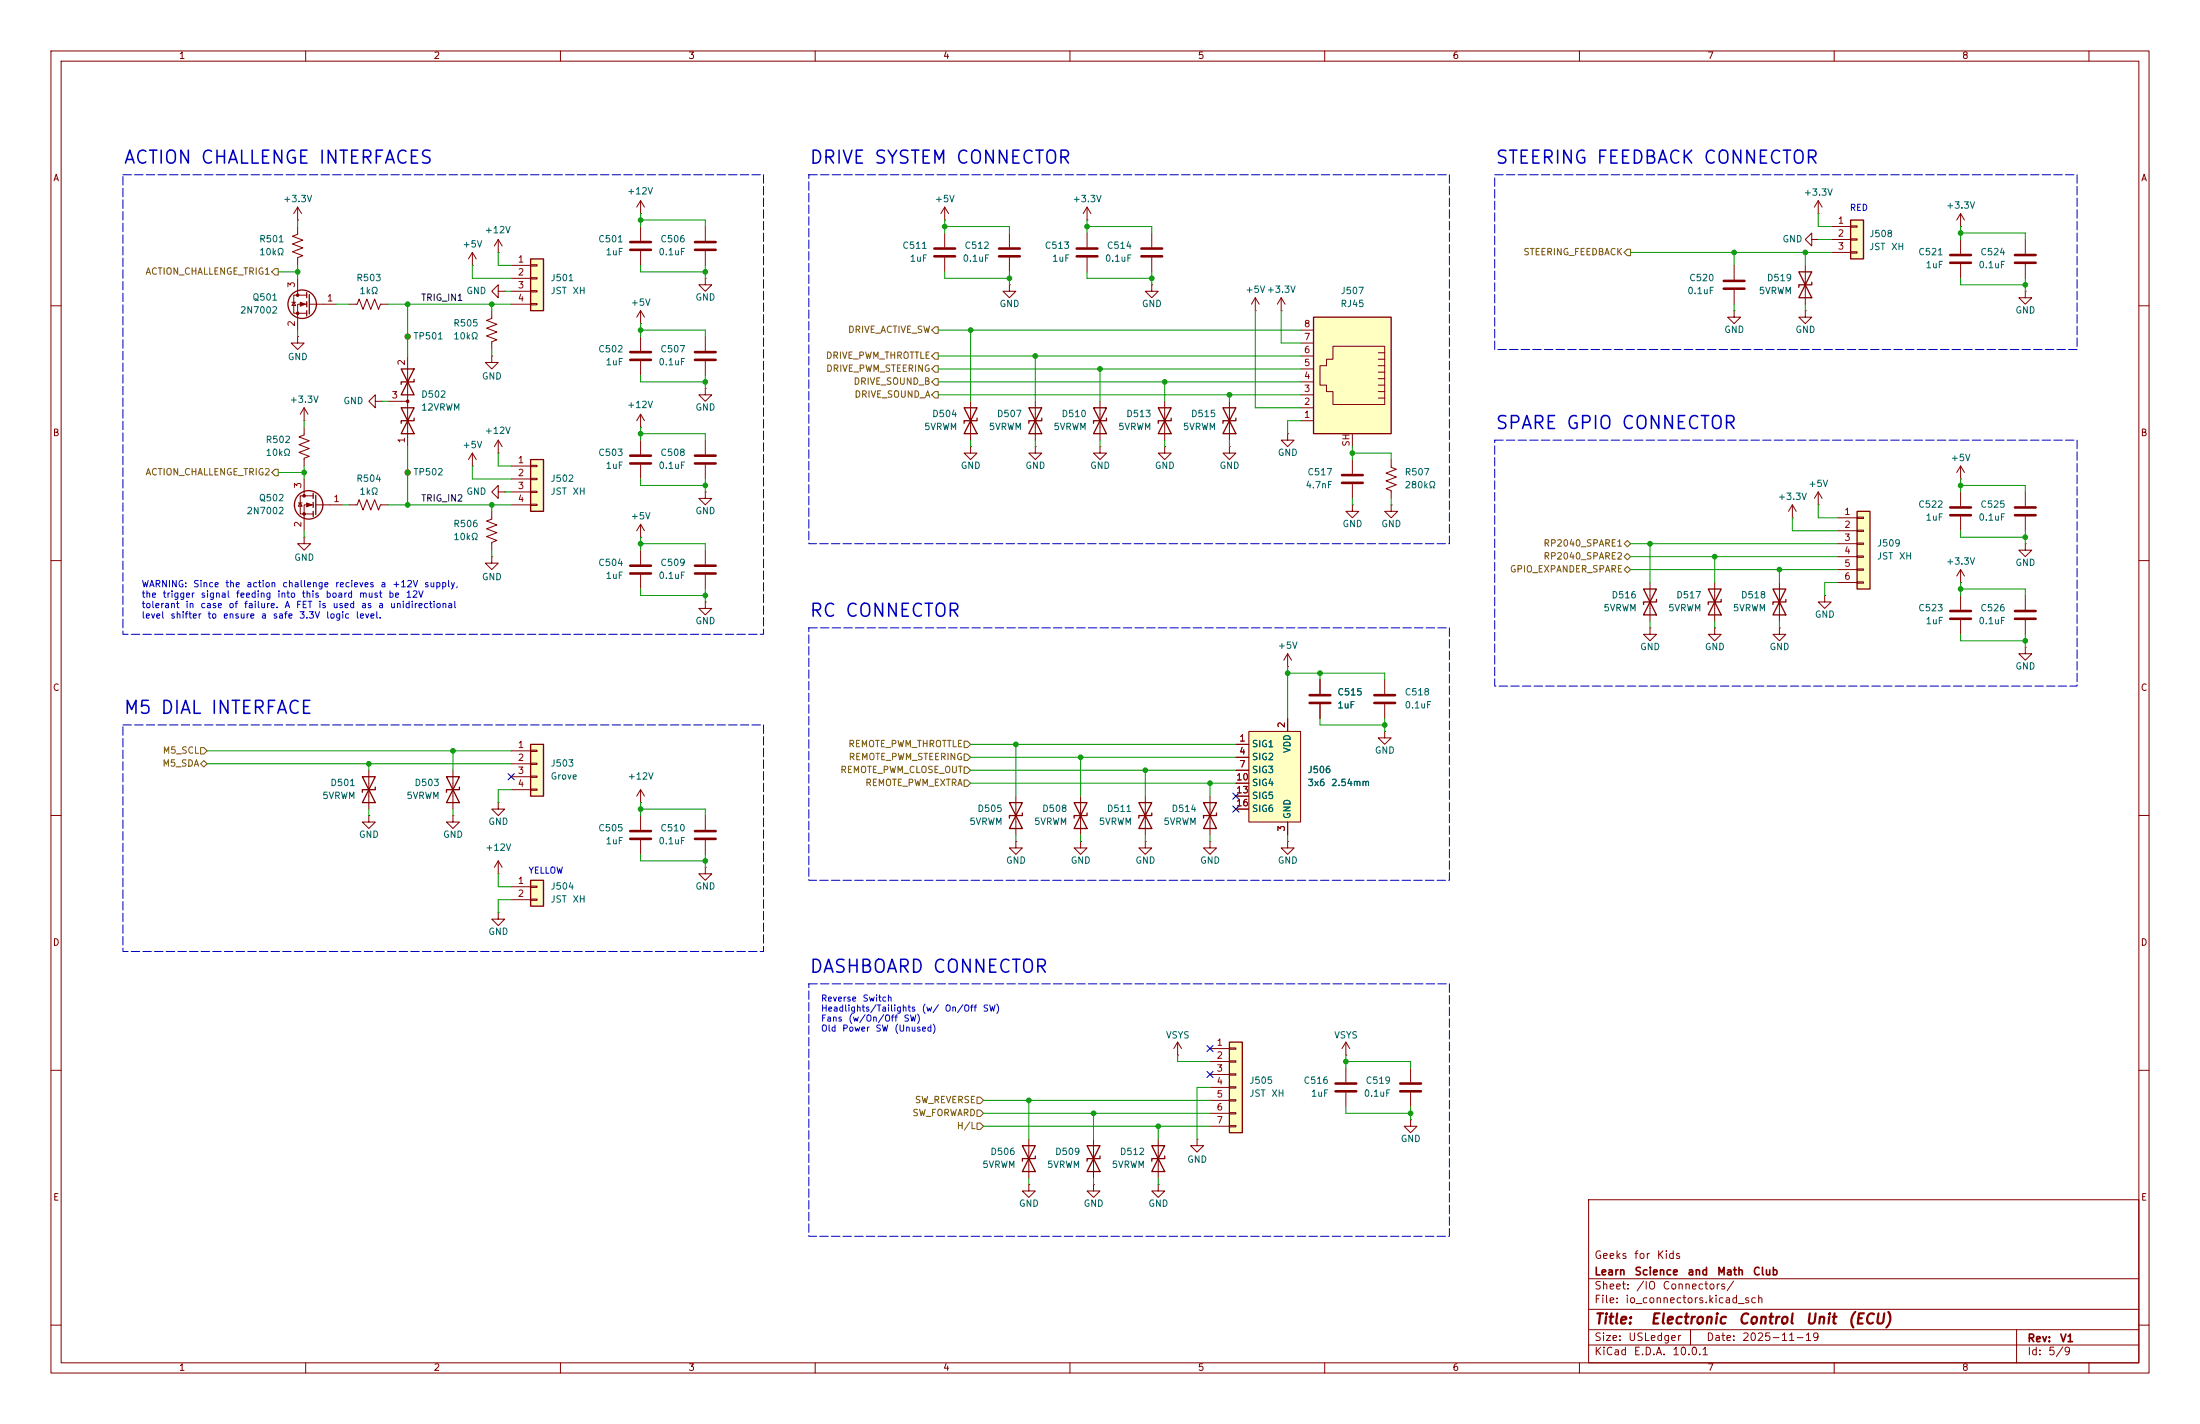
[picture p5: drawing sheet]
<svg xmlns="http://www.w3.org/2000/svg" width="432mm" height="279mm" viewBox="0 0 432 279" stroke-linecap="round" stroke-linejoin="round" font-family="sans-serif">
<g fill="none" stroke="#840000" stroke-width=".2">
<path d="M10 10h411.8v259.4h-411.8zM12 12h407.8v255.4h-407.8zM60 10v2M110 10v2M160 10v2M210 10v2M260 10v2M310 10v2M360 10v2M410 10v2M58.4 43.2h.1M58.4 44.5v1.5l-1 .4 2 .7-2 .8 2 .7-2 .8 2 .8-1 .3v1.6"/>
<path d="M58.4 40.6l-.7 1.3M58.4 40.6l.8 1.3M58.4 40.6v2.6M10 60h2M125.7 63.5h.1M125.7 61l.8 1.2M125.7 61l-.7 1.2M125.7 61v2.5M419.8 60h2M92.7 91.4h.1M92.7 88.9l.8 1.3M92.7 88.9l-.8 1.3"/>
<path d="M92.7 88.9v2.5M97.8 88.9h.1M97.8 96.5v1.3l-1.3-1.3 1.3-1.2v1.2h1.3M97.8 86.4l.8 1.2M97.8 86.4l-.8 1.2M97.8 86.4v2.5M99.1 96.5h.1M273 90.2v1.5l1.1 .4-2.1 .7 2.1 .8-2.1 .8 2.1 .7-2.1 .8 1 .4v1.5M10 110h2M96.5 109.2v1.3h1.3l-1.3 1.3-1.3-1.3h1.3M96.5 109.2h.1M419.8 110h2"/>
<path d="M10 160h2M419.8 160h2M10 210h2M419.8 210h2M311.8 235.4h108v32h-108zM10 260h2M311.8 256.9h108M311.8 250.9h108M419.8 260h2M60 267.4v2M110 267.4v2M160 267.4v2"/>
<path d="M210 267.4v2M260 267.4v2M310 267.4v2M311.8 263.9h108M311.8 260.9h108M331.8 260.9v3M360 267.4v2M395.8 260.9v6.5M410 267.4v2"/>
</g>
<path d="M104.1 90.2h2.6v10.1h-2.6z" fill="#ffffc2"/>
<g fill="none" stroke="#840000" stroke-width=".25">
<path d="M60.2 57.4v1M60.2 59.2v1M60.7 57.8v3.8M60.2 61v1M78.7 72.4h2.6l-2.6 5.1h2.6zM81.3 74.4v.5h-2.6v.5M61.5 96.8v1M61.5 98.6v1M62 97.2v3.8M78.7 80h2.6l-2.6 5.1h2.6zM81.3 82v.6h-2.6v.5M104.1 90.2h2.6v10.1h-2.6z"/>
<path d="M240 80l2.6 5.1h-2.6l2.6-5.1zM242.6 82v.6h-2.6v.5M61.5 100.3v1"/>
<circle cx="59.3" cy="59.7" r="2.79"/>
<circle cx="60.6" cy="99.1" r="2.79"/>
</g>
<g fill="none" stroke="#840000" stroke-width=".2">
<path d="M125.7 39.4l.8 1.2M125.7 39.4l-.7 1.2M125.7 39.4v2.5M356.9 39.4l-.8 1.2M356.9 39.4l.7 1.2M356.9 39.4v2.5M57.3 59.3h.7M57.7 59.3l.3 .6h-.7zM58.4 54.6v3.3M60.2 57.9h-2.5v3.6h2.5M60.2 59.7h-1.8v5.1M60.7 59.7h5.3"/>
<path d="M68.6 59.7h1.5l.4-1 .7 2 .8-2 .8 2 .7-2 .8 2 .4-1h1.5M125.7 41.9h.1M125.7 44.5v2.7M125.7 49.3v2.8M138.4 44.5v2.7M138.4 49.3v2.8M356.9 41.9h.1M58.4 66v1.3h1.3l-1.3 1.3-1.3-1.3h1.3M58.4 66h.1M73.7 78.7v1.3l-1.3-1.3 1.3-1.2v1.2h1.2M74.9 78.7h.1M76.2 78.7h3.8"/>
<path d="M80 66h.1M80 69.9v17.7M96.5 61v1.5l-1 .4 2 .7-2 .8 2 .8-2 .7 2 .8-1 .4v1.5M241.3 78.7v7.7M340.4 61v1.2h-1.3l1.3 1.3 1.2-1.3h-1.2M340.4 61h.1M354.3 61v1.2h-1.2l1.2 1.3 1.3-1.3h-1.3M354.3 61h.1M58.5 98.7h.8M58.9 98.7l.4 .6h-.8zM59.7 83.8v1.5l-1 .4 2 .8-2 .7 2 .8-2 .8 2 .7-1 .4v1.5M59.7 82.6h.1"/>
<path d="M59.7 80v2.6M59.7 94v3.3M59.7 80l-.8 1.3M59.7 80l.8 1.3M61.5 97.3h-2.6v3.5h2.6M61.5 99.1h-1.8v5M62 99.1h5.3M68.6 99.1h1.5l.4-1.1 .7 2.1 .8-2.1 .8 2.1 .7-2.1 .8 2.1 .4-1h1.5M80 92.7h.1M100.3 91.4h3.8M100.3 94h3.8M100.3 96.5h3.8"/>
<path d="M100.3 99.1h3.8M104.1 91.3h1.3v.3h-1.3zM104.1 93.9h1.3v.2h-1.3zM104.1 96.4h1.3v.2h-1.3zM104.1 98.9h1.3v.3h-1.3zM252.7 85.1v1.3h1.3l-1.3 1.2-1.2-1.2h1.2M252.7 85.1h.1M265.4 99.1v1.2h1.3l-1.3 1.3-1.2-1.3h1.2M265.4 99.1h.1M265.4 90.2v2.8M265.4 95v2.8M273 99.1v1.2h1.3l-1.3 1.3-1.2-1.3h1.2"/>
<path d="M273 99.1h.1M351.8 99.1l-.8 1.2M351.8 99.1l.8 1.2M351.8 99.1v2.5M397.5 96.5v2.8M59.7 105.4v1.3h1.3l-1.3 1.3-1.3-1.3h1.3M59.7 105.4h.1M96.5 100.3v1.6l-1 .3 2 .8-2 .8 2 .7-2 .8 2 .7-1 .4v1.6M351.8 101.6h.1M358.1 116.8v1.3h-1.2l1.2 1.3 1.3-1.3h-1.3M358.1 116.8h.1M384.8 114.3h.1"/>
<path d="M384.8 111.8l-.8 1.2M384.8 111.8l.8 1.2M384.8 111.8v2.5M384.8 116.8v2.8M397.5 101.3v2.8M349.2 123.2v1.3h-1.2l1.2 1.2 1.3-1.2h-1.3M349.2 123.2h.1M384.8 121.7v2.8"/>
<circle cx="80" cy="66" r=".51"/>
<circle cx="80" cy="92.7" r=".51"/>
</g>
<g fill="#840000" stroke="#840000" stroke-width=".2">
<path d="M58.9 59.3l1 .4-1 .4z"/>
<path d="M60.2 98.7l1 .4-1 .3z"/>
<circle cx="58.4" cy="57.9" r=".25"/>
<circle cx="58.4" cy="61.5" r=".25"/>
<circle cx="80" cy="78.7" r=".25"/>
<circle cx="59.7" cy="97.3" r=".25"/>
<circle cx="59.7" cy="100.8" r=".25"/>
</g>
<path d="M123.7 49h4.1M123.7 47.5h4.1M136.4 49h4.1M136.4 47.5h4.1M263.4 93.2h4.1M263.4 94.7h4.1M395.5 99.6h4M382.8 119.9h4M395.5 101.1h4M382.8 121.4h4" fill="none" stroke="#840000" stroke-width=".51"/>
<path d="M363.2 43.2h2.6v7.6h-2.6z" fill="#ffffc2"/>
<path d="M363.2 43.2h2.6v7.6h-2.6zM214.6 80l2.6 5.1h-2.6l2.6-5.1zM217.2 82v.6h-2.6v.5M227.3 80l2.6 5.1h-2.6l2.6-5.1zM229.9 82v.6h-2.6v.5M335.3 115.6l2.5 5.1h-2.5l2.5-5.1zM337.8 117.6v.5h-2.5v.5M71.1 152.4l2.6 5.1h-2.6l2.6-5.1zM73.7 154.4v.5h-2.6v.5M87.6 152.4l2.6 5.1h-2.6l2.6-5.1zM90.2 154.4v.5h-2.6v.5" fill="none" stroke="#840000" stroke-width=".25"/>
<g fill="none" stroke="#840000" stroke-width=".2">
<path d="M185.4 43.2h.1M185.4 40.6l.8 1.3M185.4 40.6l-.7 1.3M185.4 40.6v2.6M213.4 43.2h.1M213.4 40.6l-.8 1.3M213.4 40.6l.7 1.3M213.4 40.6v2.6M226.1 55.9v1.3h-1.3l1.3 1.2 1.2-1.2h-1.2M226.1 55.9h.1M246.4 58.4l.7 1.3M246.4 58.4l-.8 1.3"/>
<path d="M246.4 58.4v2.6M251.5 58.4l-.8 1.3M251.5 58.4l.7 1.3M251.5 58.4v2.6M359.4 44.5h3.8M359.4 47h3.8M359.4 49.5h3.8M363.2 44.3h1.3v.3h-1.3zM363.2 46.9h1.3v.2h-1.3zM363.2 49.4h1.3v.3h-1.3zM384.8 44.5h.1M384.8 41.9v2.6"/>
<path d="M384.8 41.9l-.8 1.3M384.8 41.9l.8 1.3M397.5 47v2.8M397.5 51.8v2.8M215.9 78.7v7.7M228.6 78.7v7.7M246.4 61h.1M251.5 61h.1M215.9 87.6v1.3h-1.3l1.3 1.3 1.3-1.3h-1.3M215.9 87.6h.1M228.6 87.6v1.3h-1.3l1.3 1.3 1.3-1.3h-1.3M228.6 87.6h.1"/>
<path d="M241.3 87.6v1.3h-1.3l1.3 1.3 1.3-1.3h-1.3M241.3 87.6h.1M356.9 99.1h.1M356.9 96.5l.7 1.3M356.9 96.5l-.8 1.3M356.9 96.5v2.6M384.8 96.5v2.8M138.4 118.1v1.3h-1.2l1.2 1.3 1.3-1.3h-1.3M138.4 118.1h.1M336.5 114.3v7.6M384.8 101.3v2.8M323.8 123.2v1.3h-1.2l1.2 1.2 1.3-1.2h-1.3"/>
<path d="M323.8 123.2h.1M336.5 123.2v1.3h-1.2l1.2 1.2 1.3-1.2h-1.3M336.5 123.2h.1M72.4 151.1v7.7M88.9 151.1v7.7M97.8 157.5v1.3h-1.3l1.3 1.2 1.3-1.2h-1.3M97.8 157.5h.1M125.7 157.5h.1M125.7 154.9v2.6M125.7 154.9l-.7 1.3M125.7 154.9l.8 1.3M72.4 160v1.3h-1.3l1.3 1.3 1.3-1.3h-1.3"/>
<path d="M72.4 160h.1M97.8 171.5h.1M97.8 168.9l-.8 1.3M97.8 168.9l.8 1.3M97.8 168.9v2.6M125.7 160v2.8M125.7 164.8v2.8M138.4 170.2v1.3h-1.2l1.2 1.2 1.3-1.2h-1.3M138.4 170.2h.1M138.4 160v2.8M138.4 164.8v2.8"/>
</g>
<path d="M395.5 50h4M395.5 51.6h4M382.8 99.6h4M382.8 101.1h4M123.7 163.1h4.1M123.7 164.6h4.1M136.4 163.1h4.1M136.4 164.6h4.1" fill="none" stroke="#840000" stroke-width=".51"/>
<path d="M104.1 146.1h2.6v10.1h-2.6z" fill="#ffffc2"/>
<path d="M104.1 146.1h2.6v10.1h-2.6z" fill="none" stroke="#840000" stroke-width=".25"/>
<path d="M100.3 147.3h3.8M100.3 149.9h3.8M100.3 152.4h3.8M100.3 154.9h3.8M104.1 147.2h1.3v.2h-1.3zM104.1 149.7h1.3v.3h-1.3zM104.1 152.3h1.3v.2h-1.3zM104.1 154.8h1.3v.3h-1.3zM97.8 179.1v1.2h-1.3l1.3 1.3 1.3-1.3h-1.3M97.8 179.1h.1" fill="none" stroke="#840000" stroke-width=".2"/>
<path d="M104.1 172.7h2.6v5.1h-2.6z" fill="#ffffc2"/>
<path d="M348 115.6l2.5 5.1h-2.5l2.5-5.1zM350.5 117.6v.5h-2.5v.5M104.1 172.7h2.6v5.1h-2.6z" fill="none" stroke="#840000" stroke-width=".25"/>
<g fill="none" stroke="#840000" stroke-width=".2">
<path d="M97.8 49.5h.1M97.8 47l.8 1.3M97.8 47l-.8 1.3M97.8 47v2.5M125.7 86.4v2.8M125.7 91.2v2.8M138.4 96.5v1.3h-1.2l1.2 1.3 1.3-1.3h-1.3M138.4 96.5h.1M138.4 86.4v2.8M138.4 91.2v2.8M384.8 94h.1M384.8 91.4l.8 1.3"/>
<path d="M384.8 91.4l-.8 1.3M384.8 91.4v2.6M125.7 105.4h.1M125.7 102.9v2.5M125.7 108v2.7M125.7 112.8v2.8M125.7 102.9l.8 1.2M125.7 102.9l-.7 1.2M138.4 108v2.7M138.4 112.8v2.8M349.2 114.3v7.6M397.5 106.7v1.3h-1.3l1.3 1.2 1.3-1.2h-1.3"/>
<path d="M397.5 106.7h.1M397.5 116.8v2.8M397.5 127v1.3h-1.3l1.3 1.2 1.3-1.2h-1.3M397.5 127h.1M397.5 121.7v2.8M88.9 160v1.3h-1.3l1.3 1.3 1.3-1.3h-1.3M88.9 160h.1M100.3 174h3.8M100.3 176.5h3.8M104.1 173.9h1.3v.2h-1.3zM104.1 176.4h1.3v.3h-1.3z"/>
</g>
<path d="M123.7 90.9h4.1M123.7 89.4h4.1M136.4 90.9h4.1M136.4 89.4h4.1M123.7 111h4.1M123.7 112.5h4.1M136.4 111h4.1M136.4 112.5h4.1M395.5 119.9h4M395.5 121.4h4" fill="none" stroke="#840000" stroke-width=".51"/>
<path d="M104.1 50.8h2.6v10.2h-2.6z" fill="#ffffc2"/>
<path d="M104.1 50.8h2.6v10.2h-2.6zM322.6 115.6l2.5 5.1h-2.5l2.5-5.1zM325.1 117.6v.5h-2.5v.5" fill="none" stroke="#840000" stroke-width=".25"/>
<g fill="none" stroke="#840000" stroke-width=".2">
<path d="M92.7 52.1h.1M92.7 49.5l.8 1.3M92.7 49.5l-.8 1.3M92.7 49.5v2.6M97.8 57.2v1.2l-1.3-1.2 1.3-1.3v1.3h1.3M99.1 57.2h.1M100.3 52.1h3.8M100.3 54.6h3.8M100.3 57.2h3.8M100.3 59.7h3.8M104.1 51.9h1.3v.3h-1.3zM104.1 54.5h1.3v.2h-1.3z"/>
<path d="M104.1 57h1.3v.3h-1.3zM104.1 59.6h1.3v.2h-1.3zM340.4 52.1v2.8M340.4 56.9v2.8M96.5 69.9v1.2h1.3l-1.3 1.3-1.3-1.3h1.3M96.5 69.9h.1M125.7 83.8h.1M125.7 81.3l.8 1.3M125.7 81.3l-.7 1.3M125.7 81.3v2.5M323.8 114.3v7.6"/>
</g>
<path d="M338.3 55.1h4.1M338.3 56.6h4.1" fill="none" stroke="#840000" stroke-width=".51"/>
<path d="M364.5 100.3h2.5v15.3h-2.5z" fill="#ffffc2"/>
<path d="M353.1 53.3l2.5 5.1h-2.5l2.5-5.1zM355.6 55.4v.5h-2.5v.5M364.5 100.3h2.5v15.3h-2.5zM213.4 224.8l2.5 5.1h-2.5l2.5-5.1zM215.9 226.8v.5h-2.5v.5M226.1 224.8l2.5 5.1h-2.5l2.5-5.1zM228.6 226.8v.5h-2.5v.5" fill="none" stroke="#840000" stroke-width=".25"/>
<g fill="none" stroke="#840000" stroke-width=".2">
<path d="M138.4 54.6v1.3h-1.2l1.2 1.3 1.3-1.3h-1.3M138.4 54.6h.1M354.3 52.1v7.6M355.6 47v-1.3l-1.3 1.3 1.3 1.3v-1.3h1.3M356.9 47h.1M384.8 47v2.8M384.8 51.8v2.8M397.5 57.2v1.2h-1.3l1.3 1.3 1.3-1.3h-1.3M397.5 57.2h.1M125.7 66v2.8M125.7 70.9v2.8M138.4 76.2v1.3h-1.2l1.2 1.2 1.3-1.2h-1.3"/>
<path d="M138.4 76.2h.1M138.4 66v2.8M138.4 70.9v2.8M360.7 101.6h3.8M360.7 104.1h3.8M360.7 106.7h3.8M360.7 109.2h3.8M360.7 111.8h3.8M360.7 114.3h3.8M364.5 101.5h1.3v.2h-1.3zM364.5 104h1.3v.3h-1.3zM364.5 106.6h1.3v.2h-1.3z"/>
<path d="M364.5 109.1h1.3v.2h-1.3zM364.5 111.6h1.3v.3h-1.3zM364.5 114.2h1.3v.2h-1.3zM264.2 209.6v2.7M264.2 214.4v2.8M214.6 223.5v7.6M227.3 223.5v7.6M234.9 223.5v1.3h1.3l-1.3 1.3-1.2-1.3h1.2M234.9 223.5h.1"/>
</g>
<path d="M382.8 51.6h4M382.8 50h4M123.7 69.1h4.1M123.7 70.6h4.1M136.4 69.1h4.1M136.4 70.6h4.1M262.1 214.1h4.1M262.1 212.6h4.1" fill="none" stroke="#840000" stroke-width=".51"/>
<path d="M241.3 204.5h2.5v17.8h-2.5z" fill="#ffffc2"/>
<path d="M210.8 157.5l2.6 5.1h-2.6l2.6-5.1zM213.4 159.5v.5h-2.6v.5M223.5 157.5l2.6 5.1h-2.6l2.6-5.1zM226.1 159.5v.5h-2.6v.5M241.3 204.5h2.5v17.8h-2.5z" fill="none" stroke="#840000" stroke-width=".25"/>
<g fill="none" stroke="#840000" stroke-width=".2">
<path d="M212.1 156.2v7.6M224.8 156.2v7.6M199.4 165.1v1.3h-1.3l1.3 1.2 1.3-1.2h-1.3M199.4 165.1h.1M212.1 165.1v1.3h-1.3l1.3 1.2 1.3-1.2h-1.3M212.1 165.1h.1M224.8 165.1v1.3h-1.3l1.3 1.2 1.3-1.2h-1.3M224.8 165.1h.1M237.5 205.7h3.8M237.5 208.3h3.8M237.5 210.8h3.8M237.5 213.4h3.8"/>
<path d="M237.5 215.9h3.8M237.5 218.4h3.8M241.3 205.6h1.3v.3h-1.3zM241.3 208.2h1.3v.2h-1.3zM241.3 210.7h1.3v.2h-1.3zM241.3 213.2h1.3v.3h-1.3zM241.3 215.8h1.3v.2h-1.3zM241.3 218.3h1.3v.3h-1.3zM237.5 221h3.8M241.3 220.9h1.3v.2h-1.3z"/>
</g>
<path d="M245.1 143.5h10.2v17.8h-10.2z" fill="#ffffc2"/>
<g fill="none" stroke="#840000" stroke-width=".2">
<path d="M185.4 45.7v2.8M185.4 50.5v2.8M198.1 55.9v1.3h-1.3l1.3 1.2 1.3-1.2h-1.3M198.1 55.9h.1M198.1 45.7v2.8M198.1 50.5v2.8M213.4 45.7v2.8M213.4 50.5v2.8M226.1 45.7v2.8M226.1 50.5v2.8M190.5 78.7v7.7M203.2 78.7v7.7"/>
<path d="M190.5 87.6v1.3h-1.3l1.3 1.3 1.3-1.3h-1.3M190.5 87.6h.1M203.2 87.6v1.3h-1.3l1.3 1.3 1.3-1.3h-1.3M203.2 87.6h.1M252.7 130.8h.1M252.7 128.3v2.5M252.7 128.3l-.7 1.2M252.7 128.3l.8 1.2M259.1 133.4v2.7M259.1 138.2v2.8M271.8 133.4v2.7M271.8 138.2v2.8"/>
<path d="M199.4 156.2v7.6M237.5 156.2v7.6M242.6 146.1h2.5M242.6 148.6h2.5M242.6 151.1h2.5M242.6 153.7h2.5M242.6 156.2h2.5M242.6 158.8h2.5M245.1 143.5h10.2v17.8h-10.2zM252.7 141v2.5M271.8 143.5v1.3h-1.3l1.3 1.3 1.2-1.3h-1.2M271.8 143.5h.1"/>
<path d="M237.5 165.1v1.3h-1.3l1.3 1.2 1.3-1.2h-1.3M237.5 165.1h.1M252.7 165.1v1.3h1.3l-1.3 1.2-1.2-1.2h1.2M252.7 165.1h.1M252.7 161.3v2.5M231.1 207h.1M231.1 204.5l-.7 1.2M231.1 204.5l.8 1.2M231.1 204.5v2.5M264.2 207h.1M264.2 204.5l-.8 1.2M264.2 204.5l.7 1.2"/>
<path d="M264.2 204.5v2.5M276.9 219.7v1.3h-1.3l1.3 1.3 1.2-1.3h-1.2M276.9 219.7h.1M276.9 209.6v2.7M276.9 214.4v2.8M201.9 232.4v1.3h-1.2l1.2 1.3 1.3-1.3h-1.3M201.9 232.4h.1M201.9 223.5v7.6M214.6 232.4v1.3h-1.2l1.2 1.3 1.3-1.3h-1.3M214.6 232.4h.1M227.3 232.4v1.3h-1.2l1.2 1.3 1.3-1.3h-1.3M227.3 232.4h.1"/>
</g>
<g fill="none" stroke="#840000" stroke-width=".51">
<path d="M183.4 50.3h4.1M183.4 48.8h4.1M196.1 50.3h4.1M196.1 48.8h4.1M211.3 50.3h4.1M211.3 48.8h4.1M224 50.3h4.1M224 48.8h4.1M257 136.4h4.1M257 137.9h4.1M269.7 136.4h4.1M269.7 137.9h4.1"/>
<path d="M274.8 212.6h4.1M274.8 214.1h4.1"/>
</g>
<path d="M189.2 80l2.6 5.1h-2.6l2.6-5.1zM191.8 82v.6h-2.6v.5M201.9 80l2.6 5.1h-2.6l2.6-5.1zM204.5 82v.6h-2.6v.5M198.1 157.5l2.6 5.1h-2.6l2.6-5.1zM200.7 159.5v.5h-2.6v.5M236.2 157.5l2.6 5.1h-2.6l2.6-5.1zM238.8 159.5v.5h-2.6v.5M200.7 224.8l2.5 5.1h-2.5l2.5-5.1zM203.2 226.8v.5h-2.5v.5" fill="none" stroke="#840000" stroke-width=".25"/>
<path d="M257.8 62.2h15.2v22.9h-15.2z" fill="#ffffc2"/>
<g fill="none" stroke="#840000" stroke-width=".2">
<path d="M255.3 77.5h2.5M255.3 74.9h2.5M255.3 72.4h2.5M255.3 69.9h2.5M255.3 67.3h2.5M255.3 64.8h2.5M261.6 67.9h10.2v11.5h-10.2v-2.6h-1.3v-1.2h-1.2v-3.8h1.2v-1.3h1.3zM270.5 73h1.3M270.5 74.3h1.3M270.5 75.6h1.3M270.5 76.8h1.3M270.5 78.1h1.3"/>
<path d="M270.5 71.8h1.3M270.5 69.2h1.3M270.5 70.5h1.3M255.3 82.6h2.5M255.3 80h2.5M265.4 85.1v2.5M259.1 133.4v2.7M259.1 138.2v2.8M242.6 146.1h2.5M242.6 148.6h2.5M242.6 151.1h2.5M242.6 153.7h2.5"/>
<path d="M242.6 156.2h2.5M242.6 158.8h2.5M252.7 141v2.5M252.7 161.3v2.5"/>
</g>
<path d="M257.8 62.2h15.2v22.9h-15.2z" fill="none" stroke="#840000" stroke-width=".25"/>
<g fill="none" stroke="#725600" stroke-width=".2">
<path d="M54 52.7h.6v1.3h-.6l-.7-.7zM319.4 48.9h.6v1.3h-.6l-.6-.7zM183.5 64.1h.6v1.3h-.6l-.6-.6zM183.5 69.2h.6v1.3h-.6l-.6-.6zM183.5 71.8h.6v1.2h-.6l-.6-.6zM183.5 76.8h.6v1.3h-.6l-.6-.6zM183.5 74.3h.6v1.3h-.6l-.6-.7zM54 92.1h.6v1.2h-.6l-.7-.6zM318.8 109.2l.6-.6 .6 .6-.6 .7zM318.8 106.7l.6-.7 .6 .7-.6 .6zM318.8 111.8l.6-.7 .6 .7-.6 .6zM39.4 146.7h.6l.6 .6-.6 .7h-.6z"/>
<path d="M39.4 149.9l.6-.7 .6 .7-.6 .6zM189.2 148h.7l.6 .6-.6 .6h-.7zM189.2 145.4h.7l.6 .7-.6 .6h-.7zM189.2 150.5h.7l.6 .6-.6 .7h-.7zM189.2 153h.7l.6 .7-.6 .6h-.7zM191.8 217.8h.6l.6 .6-.6 .7h-.6zM191.8 215.3h.6l.6 .6-.6 .6h-.6zM191.8 220.3h.6l.6 .7-.6 .6h-.6z"/>
</g>
<g fill="none" stroke="#009600" stroke-width=".2">
<path d="M54.6 53.3h3.8M58.4 43.2v1.3M58.4 52.1v2.5M66 59.7h2.6M76.2 59.7h24.1M80 59.7v10.2M92.7 52.1v2.5h7.6M96.5 59.7v1.3M97.8 49.5v2.6h2.5M99.1 57.2h1.2M125.7 52.1v1.2h12.7M125.7 41.9v2.6"/>
<path d="M125.7 43.2h12.7v1.3M138.4 52.1v2.5M185.4 44.5h12.7v1.2M185.4 43.2v2.5M185.4 53.3v1.3h12.7M198.1 53.3v2.6M213.4 44.5h12.7v1.2M213.4 43.2v2.5M213.4 53.3v1.3h12.7M226.1 53.3v2.6M320 49.5h39.4M340.4 49.5v2.6"/>
<path d="M340.4 59.7v1.3M354.3 49.5v2.6M354.3 59.7v1.3M356.9 41.9v2.6h2.5M356.9 47h2.5M384.8 44.5v2.5M384.8 54.6v1.3h12.7M384.8 45.7h12.7v1.3M397.5 54.6v2.6M58.4 64.8v1.2M74.9 78.7h1.3M96.5 68.6v1.3"/>
<path d="M125.7 64.8h12.7v1.2M125.7 73.7v1.2h12.7M125.7 63.5v2.5M138.4 73.7v2.5M184.1 77.5h71.2M184.1 64.8h71.2M184.1 74.9h71.2M184.1 69.9h71.2M184.1 72.4h71.2M190.5 64.8v13.9M203.2 69.9v8.8M215.9 72.4v6.3"/>
<path d="M228.6 74.9v3.8M241.3 77.5v1.2M246.4 61v19h8.9M251.5 61v6.3h3.8M54.6 92.7h5.1M59.7 82.6v1.2M59.7 91.4v2.6M67.3 99.1h1.3M76.2 99.1h24.1M80 87.6v11.5M92.7 91.4v2.6h7.6M96.5 99.1v1.2"/>
<path d="M97.8 88.9v2.5h2.5M99.1 96.5h1.2M125.7 94v1.3h12.7M125.7 83.8v2.6M125.7 85.1h12.7v1.3M138.4 94v2.5M190.5 86.4v1.2M203.2 86.4v1.2M215.9 86.4v1.2M228.6 86.4v1.2M241.3 86.4v1.2M255.3 82.6h-2.6v2.5"/>
<path d="M265.4 88.9h7.6v1.3M265.4 87.6v2.6M265.4 97.8v1.3M273 97.8v1.3M356.9 99.1v2.5h3.8M384.8 94v2.5M384.8 95.3h12.7v1.2M59.7 104.1v1.3M96.5 108v1.2M125.7 106.7h12.7v1.3M125.7 105.4v2.6M125.7 115.6v1.2h12.7"/>
<path d="M138.4 115.6v2.5M320 109.2h40.7M320 106.7h40.7M320 111.8h40.7M323.8 106.7v7.6M336.5 109.2v5.1M349.2 111.8v2.5M351.8 101.6v2.5h8.9M360.7 114.3h-2.6v2.5M384.8 104.1v1.3h12.7M384.8 114.3v2.5M384.8 115.6h12.7v1.2"/>
<path d="M397.5 104.1v2.6M252.7 130.8v10.2M252.7 132.1h19.1v1.3M259.1 132.1v1.3M323.8 121.9v1.3M336.5 121.9v1.3M349.2 121.9v1.3M384.8 124.5v1.2h12.7M397.5 124.5v2.5M40.6 149.9h59.7M40.6 147.3h59.7M72.4 149.9v1.2"/>
<path d="M72.4 158.8v1.2M88.9 147.3v3.8M88.9 158.8v1.2M100.3 154.9h-2.5v2.6M125.7 157.5v2.5M125.7 158.8h12.7v1.2M190.5 146.1h52.1M190.5 151.1h52.1M190.5 148.6h52.1M190.5 153.7h52.1M199.4 146.1v10.1M212.1 148.6v7.6"/>
<path d="M224.8 151.1v5.1M237.5 153.7v2.5M259.1 141v1.2h12.7M271.8 141v2.5M97.8 171.5v2.5h2.5M100.3 176.5h-2.5v2.6M125.7 167.6v1.3h12.7M138.4 167.6v2.6M199.4 163.8v1.3M212.1 163.8v1.3M224.8 163.8v1.3M237.5 163.8v1.3"/>
<path d="M252.7 163.8v1.3M193 215.9h44.5M193 218.4h44.5M201.9 215.9v7.6M214.6 218.4v5.1M231.1 207v1.3h6.4M237.5 213.4h-2.6v10.1M264.2 217.2v1.2h12.7M264.2 208.3h12.7v1.3M264.2 207v2.6M276.9 217.2v2.5M193 221h44.5"/>
<path d="M201.9 231.1v1.3M214.6 231.1v1.3M227.3 221v2.5M227.3 231.1v1.3"/>
</g>
<path d="M99.7 151.8l1.2 1.2M100.9 151.8l-1.2 1.2M242 158.1l1.2 1.3M242 155.6l1.2 1.2M243.2 158.1l-1.2 1.3M243.2 155.6l-1.2 1.2M236.9 205.1l1.2 1.2M236.9 210.2l1.2 1.2M238.1 205.1l-1.2 1.2M238.1 210.2l-1.2 1.2" fill="none" stroke="#000084" stroke-width=".2"/>
<path d="M24.1 34.3h125.8v90.2h-125.8zM158.7 34.3h125.8v72.4h-125.8zM293.4 34.3h114.3v34.3h-114.3zM293.4 86.4h114.3v48.2h-114.3zM158.7 123.2h125.8v49.5h-125.8zM24.1 142.2h125.8v44.5h-125.8zM158.7 193h125.8v49.6h-125.8z" fill="none" stroke="#0000c2" stroke-width=".2" stroke-dasharray="1.7 .6"/>
<g fill="#009600" stroke="#009600" stroke-width=".2">
<circle cx="58.4" cy="53.3" r=".46"/>
<circle cx="80" cy="66" r=".46"/>
<circle cx="80" cy="59.7" r=".46"/>
<circle cx="88.9" cy="147.3" r=".46"/>
<circle cx="72.4" cy="149.9" r=".46"/>
<circle cx="125.7" cy="85.1" r=".46"/>
<circle cx="96.5" cy="99.1" r=".46"/>
<circle cx="80" cy="99.1" r=".46"/>
<circle cx="80" cy="92.7" r=".46"/>
<circle cx="59.7" cy="92.7" r=".46"/>
<circle cx="125.7" cy="106.7" r=".46"/>
<circle cx="138.4" cy="95.3" r=".46"/>
<circle cx="323.8" cy="106.7" r=".46"/>
<circle cx="336.5" cy="109.2" r=".46"/>
<circle cx="259.1" cy="132.1" r=".46"/>
<circle cx="252.7" cy="132.1" r=".46"/>
<circle cx="212.1" cy="148.6" r=".46"/>
<circle cx="199.4" cy="146.1" r=".46"/>
<circle cx="224.8" cy="151.1" r=".46"/>
<circle cx="237.5" cy="153.7" r=".46"/>
<circle cx="203.2" cy="69.9" r=".46"/>
<circle cx="190.5" cy="64.8" r=".46"/>
<circle cx="185.4" cy="44.5" r=".46"/>
<circle cx="198.1" cy="54.6" r=".46"/>
<circle cx="340.4" cy="49.5" r=".46"/>
<circle cx="384.8" cy="45.7" r=".46"/>
<circle cx="354.3" cy="49.5" r=".46"/>
<circle cx="397.5" cy="55.9" r=".46"/>
<circle cx="384.8" cy="95.3" r=".46"/>
<circle cx="397.5" cy="105.4" r=".46"/>
<circle cx="384.8" cy="115.6" r=".46"/>
<circle cx="397.5" cy="125.7" r=".46"/>
<circle cx="349.2" cy="111.8" r=".46"/>
<circle cx="138.4" cy="168.9" r=".46"/>
<circle cx="125.7" cy="158.8" r=".46"/>
<circle cx="138.4" cy="116.8" r=".46"/>
<circle cx="276.9" cy="218.4" r=".46"/>
<circle cx="227.3" cy="221" r=".46"/>
<circle cx="201.9" cy="215.9" r=".46"/>
<circle cx="214.6" cy="218.4" r=".46"/>
<circle cx="264.2" cy="208.3" r=".46"/>
<circle cx="96.5" cy="59.7" r=".46"/>
<circle cx="125.7" cy="64.8" r=".46"/>
<circle cx="125.7" cy="43.2" r=".46"/>
<circle cx="138.4" cy="53.3" r=".46"/>
<circle cx="138.4" cy="74.9" r=".46"/>
<circle cx="271.8" cy="142.2" r=".46"/>
<circle cx="213.4" cy="44.5" r=".46"/>
<circle cx="265.4" cy="88.9" r=".46"/>
<circle cx="215.9" cy="72.4" r=".46"/>
<circle cx="226.1" cy="54.6" r=".46"/>
<circle cx="228.6" cy="74.9" r=".46"/>
<circle cx="241.3" cy="77.5" r=".46"/>
</g>
<g font-size="2.5" fill="#0000c2">
<text x="24.1" y="32.8">ACTION CHALLENGE INTERFACES</text>
<text x="158.7" y="32.8">DRIVE SYSTEM CONNECTOR</text>
<text x="293.4" y="32.8">STEERING FEEDBACK CONNECTOR</text>
<text x="293.4" y="84.8">SPARE GPIO CONNECTOR</text>
<text x="158.7" y="121.7">RC CONNECTOR</text>
<text x="24.1" y="140.7">M5 DIAL INTERFACE</text>
<text x="158.7" y="191.5">DASHBOARD CONNECTOR</text>
</g>
<g font-size="2" fill="#840000">
<text x="312.8" y="260.3">Title:</text>
<text x="323.8" y="260.3">Electronic</text>
<text x="341" y="260.3">Control</text>
<text x="354.2" y="260.3">Unit</text>
<text x="362.5" y="260.3">(ECU)</text>
</g>
<g font-size="1.5" fill="#840000">
<text x="312.8" y="250.6">Learn</text>
<text x="312.8" y="247.4">Geeks</text>
<text x="320.6" y="247.4">for</text>
<text x="320.7" y="250.6">Science</text>
<text x="325" y="247.4">Kids</text>
<text x="331.1" y="250.6">and</text>
<text x="336.9" y="250.6">Math</text>
<text x="343.9" y="250.6">Club</text>
<text x="312.8" y="256.1">File:</text>
<text x="312.8" y="253.4">Sheet:</text>
<text x="318.9" y="256.1">io_connectors.kicad_sch</text>
<text x="321" y="253.4">/IO</text>
<text x="326.2" y="253.4">Connectors/</text>
<text x="312.8" y="263.5">Size:</text>
<text x="319.5" y="263.5">USLedger</text>
<text x="334.8" y="263.5">Date:</text>
<text x="341.8" y="263.5">2025-11-19</text>
<text x="397.8" y="263.7">Rev:</text>
<text x="404.2" y="263.7">V1</text>
<text x="312.8" y="266.3">KiCad</text>
<text x="320.5" y="266.3">E.D.A.</text>
<text x="328.1" y="266.3">10.0.1</text>
<text x="397.8" y="266.3">Id:</text>
<text x="401.9" y="266.3">5/9</text>
</g>
<g font-size="1.3" fill="#840000">
<text x="35" y="11.9">1</text>
<text x="85" y="11.9">2</text>
<text x="135" y="11.9">3</text>
<text x="185" y="11.9">4</text>
<text x="235" y="11.9">5</text>
<text x="285" y="11.9">6</text>
<text x="335" y="11.9">7</text>
<text x="385" y="11.9">8</text>
<text x="10.3" y="35.9">A</text>
<text x="420.1" y="35.9">A</text>
<text x="10.3" y="85.9">B</text>
<text x="420.1" y="85.9">B</text>
<text x="10.3" y="135.9">C</text>
<text x="420.1" y="135.9">C</text>
<text x="10.3" y="185.9">D</text>
<text x="420.1" y="185.9">D</text>
<text x="10.3" y="235.9">E</text>
<text x="420.1" y="235.9">E</text>
<text x="35" y="269.3">1</text>
<text x="85" y="269.3">2</text>
<text x="135" y="269.3">3</text>
<text x="185" y="269.3">4</text>
<text x="235" y="269.3">5</text>
<text x="285" y="269.3">6</text>
<text x="335" y="269.3">7</text>
<text x="385" y="269.3">8</text>
</g>
<g font-size="1.3" fill="#006464">
<text x="55.5" y="40">+3.3V</text>
<text x="123" y="38.5">+12V</text>
<text x="183.4" y="40">+5V</text>
<text x="210.4" y="40">+3.3V</text>
<text x="353.9" y="38.7">+3.3V</text>
<text x="381.9" y="41.2">+3.3V</text>
<text x="50.8" y="47.9">R501</text>
<text x="95" y="46.1">+12V</text>
<text x="117.3" y="47.9">C501</text>
<text x="129.5" y="47.9">C506</text>
<text x="349.8" y="47.9">GND</text>
<text x="366.8" y="46.8">J508</text>
<text x="50.8" y="50.4">10kΩ</text>
<text x="90.7" y="48.9">+5V</text>
<text x="118.8" y="50.4">1uF</text>
<text x="129.1" y="50.4">0.1uF</text>
<text x="177" y="49.1">C511</text>
<text x="178.5" y="51.7">1uF</text>
<text x="188.8" y="51.7">0.1uF</text>
<text x="189.2" y="49.1">C512</text>
<text x="204.9" y="49.1">C513</text>
<text x="206.4" y="51.7">1uF</text>
<text x="216.8" y="51.7">0.1uF</text>
<text x="217.1" y="49.1">C514</text>
<text x="366.8" y="49.4">JST</text>
<text x="371.1" y="49.4">XH</text>
<text x="376.4" y="50.4">C521</text>
<text x="377.8" y="52.9">1uF</text>
<text x="388.2" y="52.9">0.1uF</text>
<text x="388.6" y="50.4">C524</text>
<text x="49.4" y="59.3">Q501</text>
<text x="69.8" y="55.5">R503</text>
<text x="70.4" y="58">1kΩ</text>
<text x="91.4" y="58">GND</text>
<text x="108" y="55.5">J501</text>
<text x="108" y="58">JST</text>
<text x="112.3" y="58">XH</text>
<text x="136.4" y="59.3">GND</text>
<text x="244.3" y="57.8">+5V+3.3V</text>
<text x="263" y="58">J507</text>
<text x="331.1" y="58">0.1uF</text>
<text x="331.4" y="55.5">C520</text>
<text x="345.1" y="58">5VRWM</text>
<text x="346.7" y="55.5">D519</text>
<text x="47" y="61.8">2N7002</text>
<text x="88.9" y="64.4">R505</text>
<text x="123.7" y="60.3">+5V</text>
<text x="196.1" y="60.6">GND</text>
<text x="224" y="60.6">GND</text>
<text x="263" y="60.6">RJ45</text>
<text x="338.3" y="65.6">GND</text>
<text x="352.3" y="65.6">GND</text>
<text x="395.5" y="61.8">GND</text>
<text x="56.4" y="71">GND</text>
<text x="81" y="66.9">TP501</text>
<text x="88.9" y="66.9">10kΩ</text>
<text x="117.3" y="69.4">C502</text>
<text x="118.8" y="72">1uF</text>
<text x="129.1" y="72">0.1uF</text>
<text x="129.5" y="69.4">C507</text>
<text x="94.5" y="74.8">GND</text>
<text x="56.7" y="79.3">+3.3V</text>
<text x="67.3" y="79.6">GND</text>
<text x="82.6" y="78.3">D502</text>
<text x="82.6" y="80.9">12VRWM</text>
<text x="123" y="80.4">+12V</text>
<text x="136.4" y="80.9">GND</text>
<text x="182.8" y="82.1">D504</text>
<text x="195.5" y="82.1">D507</text>
<text x="208.2" y="82.1">D510</text>
<text x="220.9" y="82.1">D513</text>
<text x="233.6" y="82.1">D515</text>
<text x="52" y="87.2">R502</text>
<text x="52" y="89.8">10kΩ</text>
<text x="90.7" y="88.2">+5V</text>
<text x="95" y="85.4">+12V</text>
<text x="117.3" y="89.8">C503</text>
<text x="129.5" y="89.8">C508</text>
<text x="181.3" y="84.7">5VRWM</text>
<text x="194" y="84.7">5VRWM</text>
<text x="206.7" y="84.7">5VRWM</text>
<text x="219.4" y="84.7">5VRWM</text>
<text x="232.1" y="84.7">5VRWM</text>
<text x="250.7" y="89.8">GND</text>
<text x="69.8" y="94.8">R504</text>
<text x="81" y="93.6">TP502</text>
<text x="108" y="94.8">J502</text>
<text x="118.8" y="92.3">1uF</text>
<text x="129.1" y="92.3">0.1uF</text>
<text x="188.5" y="92.3">GND</text>
<text x="201.2" y="92.3">GND</text>
<text x="213.9" y="92.3">GND</text>
<text x="226.6" y="92.3">GND</text>
<text x="239.3" y="92.3">GND</text>
<text x="256.5" y="93.6">C517</text>
<text x="275.6" y="93.6">R507</text>
<text x="354.8" y="95.9">+5V</text>
<text x="382.8" y="90.8">+5V</text>
<text x="48.3" y="101.2">2N7002</text>
<text x="50.7" y="98.7">Q502</text>
<text x="70.4" y="97.4">1kΩ</text>
<text x="91.4" y="97.4">GND</text>
<text x="108" y="97.4">JST</text>
<text x="112.3" y="97.4">XH</text>
<text x="136.4" y="101.2">GND</text>
<text x="256.1" y="96.1">4.7nF</text>
<text x="275.6" y="96.1">280kΩ</text>
<text x="348.8" y="98.4">+3.3V</text>
<text x="376.4" y="99.9">C522</text>
<text x="388.6" y="99.9">C525</text>
<text x="88.9" y="103.7">R506</text>
<text x="88.9" y="106.3">10kΩ</text>
<text x="123.7" y="102.2">+5V</text>
<text x="263.4" y="103.7">GND</text>
<text x="271" y="103.7">GND</text>
<text x="368.3" y="107.5">J509</text>
<text x="377.8" y="102.5">1uF</text>
<text x="388.2" y="102.5">0.1uF</text>
<text x="57.7" y="110.3">GND</text>
<text x="117.3" y="111.4">C504</text>
<text x="118.8" y="113.9">1uF</text>
<text x="129.1" y="113.9">0.1uF</text>
<text x="129.5" y="111.4">C509</text>
<text x="368.3" y="110.1">JST</text>
<text x="372.6" y="110.1">XH</text>
<text x="381.9" y="111.1">+3.3V</text>
<text x="395.5" y="111.4">GND</text>
<text x="94.5" y="114.1">GND</text>
<text x="316.2" y="117.7">D516</text>
<text x="328.9" y="117.7">D517</text>
<text x="341.6" y="117.7">D518</text>
<text x="136.4" y="122.8">GND</text>
<text x="314.6" y="120.2">5VRWM</text>
<text x="327.3" y="120.2">5VRWM</text>
<text x="340" y="120.2">5VRWM</text>
<text x="356.1" y="121.5">GND</text>
<text x="376.4" y="120.2">C523</text>
<text x="377.8" y="122.8">1uF</text>
<text x="388.2" y="122.8">0.1uF</text>
<text x="388.6" y="120.2">C526</text>
<text x="250.7" y="127.6">+5V</text>
<text x="321.8" y="127.9">GND</text>
<text x="334.5" y="127.9">GND</text>
<text x="347.2" y="127.9">GND</text>
<text x="395.5" y="131.7">GND</text>
<text x="262.4" y="136.8">C515</text>
<text x="275.6" y="136.8">C518</text>
<text x="262.4" y="139.3">1uF</text>
<text x="275.6" y="139.3">0.1uF</text>
<text x="245.6" y="146.9">SIG1</text>
<text x="245.6" y="149.5">SIG2</text>
<text x="253.6" y="147.8" transform="rotate(-90 253.6 147.8)">VDD</text>
<text x="269.7" y="148.2">GND</text>
<text x="64.7" y="154.5">D501</text>
<text x="81.2" y="154.5">D503</text>
<text x="108" y="150.7">J503</text>
<text x="108" y="153.3">Grove</text>
<text x="123.1" y="153.3">+12V</text>
<text x="245.6" y="152">SIG3</text>
<text x="245.6" y="154.5">SIG4</text>
<text x="256.5" y="152">J506</text>
<text x="256.5" y="154.5">3x6</text>
<text x="261.2" y="154.5">2.54mm</text>
<text x="63.2" y="157.1">5VRWM</text>
<text x="79.7" y="157.1">5VRWM</text>
<text x="191.7" y="159.6">D505</text>
<text x="204.4" y="159.6">D508</text>
<text x="217.1" y="159.6">D511</text>
<text x="229.8" y="159.6">D514</text>
<text x="245.6" y="157.1">SIG5</text>
<text x="245.6" y="159.6">SIG6</text>
<text x="253.6" y="160.8" transform="rotate(-90 253.6 160.8)">GND</text>
<text x="70.4" y="164.7">GND</text>
<text x="86.9" y="164.7">GND</text>
<text x="95.1" y="167.2">+12V</text>
<text x="95.8" y="162.2">GND</text>
<text x="117.3" y="163.4">C505</text>
<text x="118.8" y="166">1uF</text>
<text x="129.1" y="166">0.1uF</text>
<text x="129.5" y="163.4">C510</text>
<text x="190.2" y="162.2">5VRWM</text>
<text x="202.9" y="162.2">5VRWM</text>
<text x="215.6" y="162.2">5VRWM</text>
<text x="228.3" y="162.2">5VRWM</text>
<text x="197.4" y="169.8">GND</text>
<text x="210.1" y="169.8">GND</text>
<text x="222.8" y="169.8">GND</text>
<text x="235.5" y="169.8">GND</text>
<text x="250.7" y="169.8">GND</text>
<text x="108" y="174.9">J504</text>
<text x="108" y="177.4">JST</text>
<text x="112.3" y="177.4">XH</text>
<text x="136.4" y="174.9">GND</text>
<text x="95.8" y="183.7">GND</text>
<text x="228.7" y="204.1">VSYS</text>
<text x="261.8" y="204.1">VSYS</text>
<text x="245.1" y="213">J505</text>
<text x="245.1" y="215.5">JST</text>
<text x="249.4" y="215.5">XH</text>
<text x="255.7" y="213">C516</text>
<text x="257.2" y="215.5">1uF</text>
<text x="267.6" y="215.5">0.1uF</text>
<text x="267.9" y="213">C519</text>
<text x="194.3" y="226.9">D506</text>
<text x="207" y="226.9">D509</text>
<text x="219.7" y="226.9">D512</text>
<text x="274.8" y="224.4">GND</text>
<text x="192.7" y="229.5">5VRWM</text>
<text x="205.4" y="229.5">5VRWM</text>
<text x="218.1" y="229.5">5VRWM</text>
<text x="232.9" y="228.4">GND</text>
<text x="199.9" y="237.1">GND</text>
<text x="212.6" y="237.1">GND</text>
<text x="225.3" y="237.1">GND</text>
</g>
<g font-size="1.3" fill="#a90000">
<text x="360.6" y="44.2">1</text>
<text x="360.6" y="46.7">2</text>
<text x="101.5" y="51.8">1</text>
<text x="360.6" y="49.3">3</text>
<text x="58.2" y="56.6" transform="rotate(-90 58.2 56.6)">3</text>
<text x="64.1" y="59.4">1</text>
<text x="101.5" y="54.4">2</text>
<text x="101.5" y="56.9">3</text>
<text x="101.5" y="59.4">4</text>
<text x="58.2" y="64.2" transform="rotate(-90 58.2 64.2)">2</text>
<text x="255.8" y="64.5">8</text>
<text x="79.8" y="71.8" transform="rotate(-90 79.8 71.8)">2</text>
<text x="255.8" y="69.6">6</text>
<text x="255.8" y="67.1">7</text>
<text x="255.8" y="77.2">3</text>
<text x="255.8" y="74.7">4</text>
<text x="255.8" y="72.1">5</text>
<text x="76.8" y="78.5">3</text>
<text x="255.8" y="82.3">1</text>
<text x="255.8" y="79.8">2</text>
<text x="79.8" y="87.1" transform="rotate(-90 79.8 87.1)">1</text>
<text x="265.2" y="87.7" transform="rotate(-90 265.2 87.7)">SH</text>
<text x="59.4" y="96" transform="rotate(-90 59.4 96)">3</text>
<text x="101.5" y="91.2">1</text>
<text x="101.5" y="93.7">2</text>
<text x="65.3" y="98.8">1</text>
<text x="101.5" y="96.3">3</text>
<text x="101.5" y="98.8">4</text>
<text x="361.9" y="101.3">1</text>
<text x="59.4" y="103.6" transform="rotate(-90 59.4 103.6)">2</text>
<text x="361.9" y="103.9">2</text>
<text x="361.9" y="106.4">3</text>
<text x="361.9" y="109">4</text>
<text x="361.9" y="111.5">5</text>
<text x="361.9" y="114">6</text>
<text x="252.5" y="142.9" transform="rotate(-90 252.5 142.9)">2</text>
<text x="101.5" y="147.1">1</text>
<text x="101.5" y="149.6">2</text>
<text x="243.1" y="145.8">1</text>
<text x="243.1" y="148.3">4</text>
<text x="101.5" y="152.1">3</text>
<text x="101.5" y="154.7">4</text>
<text x="242.5" y="153.4">10</text>
<text x="242.5" y="156">13</text>
<text x="243.1" y="150.9">7</text>
<text x="242.5" y="158.5">16</text>
<text x="252.5" y="163.3" transform="rotate(-90 252.5 163.3)">3</text>
<text x="101.5" y="173.7">1</text>
<text x="101.5" y="176.3">2</text>
<text x="238.7" y="205.5">1</text>
<text x="238.7" y="208">2</text>
<text x="238.7" y="210.6">3</text>
<text x="238.7" y="213.1">4</text>
<text x="238.7" y="215.6">5</text>
<text x="238.7" y="218.2">6</text>
<text x="238.7" y="220.7">7</text>
</g>
<g font-size="1.3" fill="#725600">
<text x="298.9" y="50.4">STEERING_FEEDBACK</text>
<text x="28.5" y="54.2">ACTION_CHALLENGE_TRIG1</text>
<text x="166.3" y="65.6">DRIVE_ACTIVE_SW</text>
<text x="162" y="70.7">DRIVE_PWM_THROTTLE</text>
<text x="162" y="73.3">DRIVE_PWM_STEERING</text>
<text x="167.4" y="75.8">DRIVE_SOUND_B</text>
<text x="167.6" y="78.3">DRIVE_SOUND_A</text>
<text x="28.5" y="93.6">ACTION_CHALLENGE_TRIG2</text>
<text x="302.8" y="107.5">RP2040_SPARE1</text>
<text x="296.2" y="112.6">GPIO_EXPANDER_SPARE</text>
<text x="302.8" y="110.1">RP2040_SPARE2</text>
<text x="31.8" y="148.2">M5_SCL</text>
<text x="166.4" y="146.9">REMOTE_PWM_THROTTLE</text>
<text x="166.5" y="149.5">REMOTE_PWM_STEERING</text>
<text x="31.8" y="150.7">M5_SDA</text>
<text x="164.8" y="152">REMOTE_PWM_CLOSE_OUT</text>
<text x="169.7" y="154.5">REMOTE_PWM_EXTRA</text>
<text x="179" y="219.3">SW_FORWARD</text>
<text x="179.5" y="216.8">SW_REVERSE</text>
<text x="187.7" y="221.8">H/L</text>
</g>
<g font-size="1.3" fill="#0f0f0f">
<text x="82.5" y="59.3">TRIG_IN1</text>
<text x="82.5" y="98.7">TRIG_IN2</text>
</g>
<g font-size="1.3" fill="#0000c2">
<text x="27.7" y="115.5">WARNING:</text>
<text x="27.7" y="117.6">the</text>
<text x="27.7" y="119.6">tolerant</text>
<text x="31.8" y="117.6">trigger</text>
<text x="36.3" y="119.6">in</text>
<text x="37.8" y="115.5">Since</text>
<text x="39.2" y="119.6">case</text>
<text x="39.3" y="117.6">signal</text>
<text x="44.1" y="115.5">the</text>
<text x="44.7" y="119.6">of</text>
<text x="46.2" y="117.6">feeding</text>
<text x="47.8" y="119.6">failure.</text>
<text x="48.3" y="115.5">action</text>
<text x="54.3" y="117.6">into</text>
<text x="55.3" y="115.5">challenge</text>
<text x="55.7" y="119.6">A</text>
<text x="58" y="119.6">FET</text>
<text x="59.1" y="117.6">this</text>
<text x="62.4" y="119.6">is</text>
<text x="63.8" y="117.6">board</text>
<text x="65.2" y="119.6">used</text>
<text x="65.7" y="115.5">recieves</text>
<text x="70.4" y="117.6">must</text>
<text x="70.8" y="119.6">as</text>
<text x="74.1" y="119.6">a</text>
<text x="74.6" y="115.5">a</text>
<text x="76.1" y="117.6">be</text>
<text x="76.4" y="119.6">unidirectional</text>
<text x="76.9" y="115.5">+12V</text>
<text x="79.5" y="117.6">12V</text>
<text x="83.1" y="115.5">supply,</text>
<text x="27.7" y="121.7">level</text>
<text x="33.3" y="121.7">shifter</text>
<text x="40.6" y="121.7">to</text>
<text x="43.7" y="121.7">ensure</text>
<text x="51.1" y="121.7">a</text>
<text x="53.4" y="121.7">safe</text>
<text x="58.6" y="121.7">3.3V</text>
<text x="63.9" y="121.7">logic</text>
<text x="69.7" y="121.7">level.</text>
</g>
<g font-size="1.2" fill="#0000c2">
<text x="363" y="41.7">RED</text>
<text x="103.6" y="171.7">YELLOW</text>
<text x="161" y="196.8">Reverse</text>
<text x="169.2" y="196.8">Switch</text>
<text x="161" y="198.8">Headlights/Tailights</text>
<text x="161" y="200.7">Fans</text>
<text x="161" y="202.7">Old</text>
<text x="165.2" y="202.7">Power</text>
<text x="166.4" y="200.7">(w/On/Off</text>
<text x="171.7" y="202.7">SW</text>
<text x="175.4" y="202.7">(Unused)</text>
<text x="177.3" y="200.7">SW)</text>
<text x="180.8" y="198.8">(w/</text>
<text x="185.3" y="198.8">On/Off</text>
<text x="192.8" y="198.8">SW)</text>
</g>
</svg>
